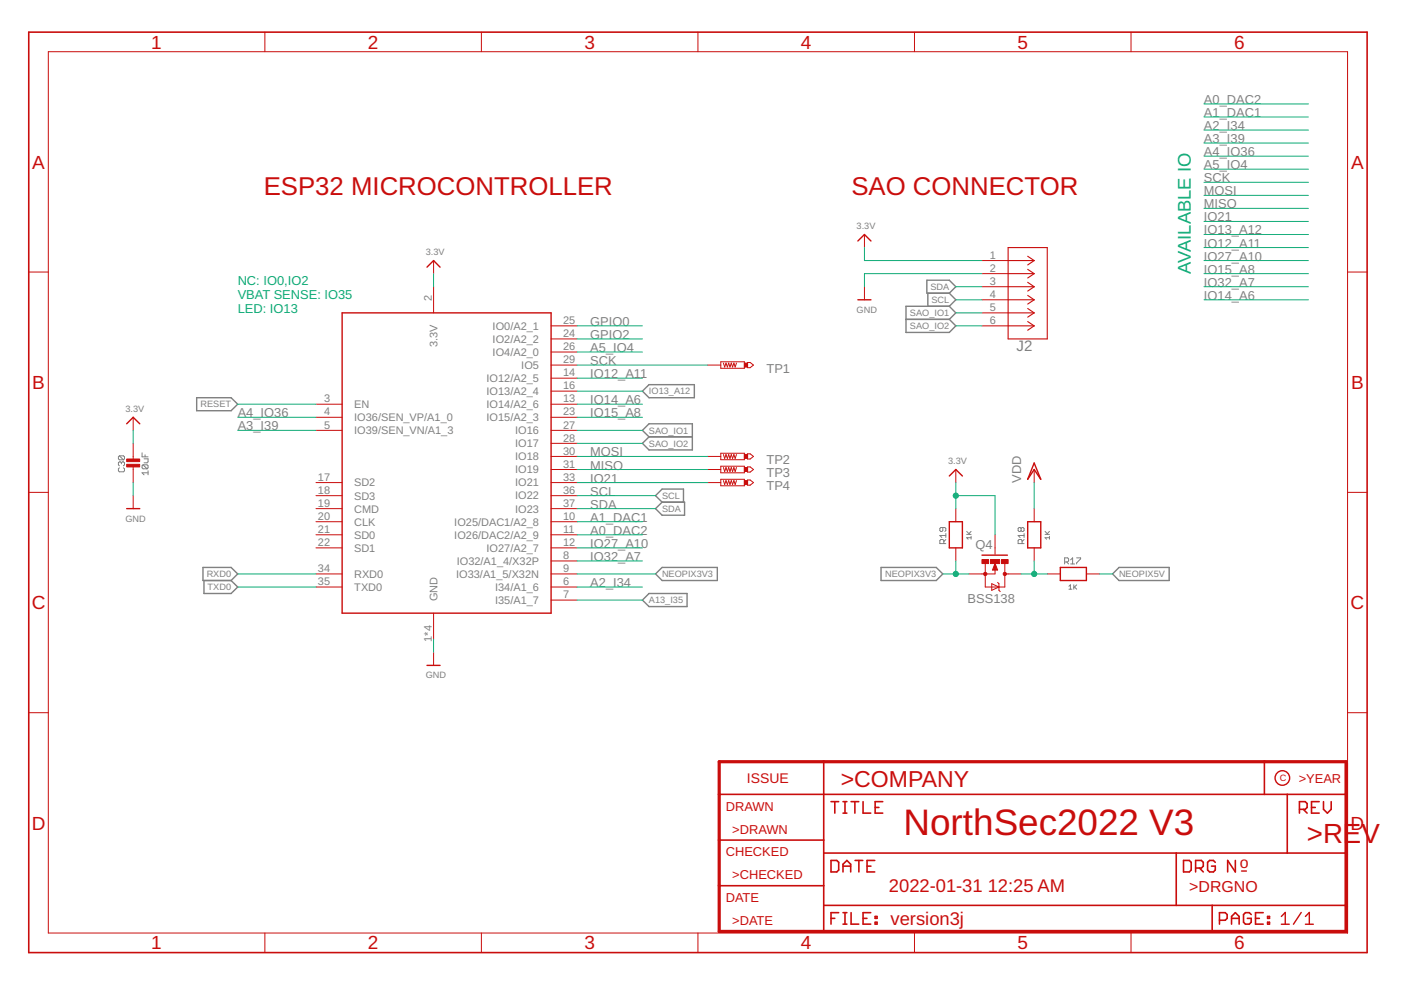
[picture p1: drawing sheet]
<svg xmlns="http://www.w3.org/2000/svg" width="297mm" height="210mm" viewBox="0 0 297 210" stroke-linecap="round" stroke-linejoin="round" font-family="sans-serif">
<g fill="none" stroke="#808080" stroke-width=".21">
<path d="M25.3 99.2l-.2 .2v.4l.2 .2h.9l.2-.2v-.4l-.2-.2M25.3 96.6l-.2 .3v.4l.2 .2h.9M25.3 96.6h.9l.2 .3v.4l-.2 .2M25.3 96.6l.9 .9M25.7 98.1l-.2-.2-.4 .2v.5l.2 .2M25.7 98.1l.3-.2 .4 .2v.5l-.2 .2M25.7 98.1v.2M30.1 96v.9h1.3M30.3 98.6h.9l.2 .2v.4l-.2 .2M30.3 98.6l-.2 .2v.4l.2 .2h.9M30.3 98.6l.9 .8M30.5 97.3h.9v.6l-.2 .2h-.7"/>
<path d="M30.8 96.4v.5M31.4 99.8v.9M31.4 100.2h-1.3l.4 .5M199.9 111.8v.7l-.2 .2-.4-.2v-.4l.2-.3h.8l.2 .3v.4l-.2 .2M200.1 115.3v-.7l-.2-.2h-.4l-.2 .2v.7h1.2M200.5 113.5h-1.2l.4 .5M200.5 114.4l-.4 .4M200.5 113.1v.9M205 113.3h.9M205 112.7l.6 .6M205.9 114h-.9l.3 .3M205.9 113.7v.6"/>
<path d="M205.9 112.7l-.5 .5M216.5 112.1l-.2-.3-.4 .3v.4l.2 .2 .4-.2M216.5 112.1l.2-.3 .4 .3v.4l-.2 .2-.4-.2M216.5 112.1v.4M216.7 115.3v-.7l-.2-.2h-.4l-.2 .2v.7h1.2M217.1 114.4l-.4 .4M217.1 113.5h-1.2l.4 .5M217.1 113.1v.9M221.6 113.3h.9M221.6 112.7l.6 .6M222.5 114h-.9l.3 .3M222.5 113.7v.6"/>
<path d="M222.5 112.7l-.5 .5M225.7 119.1h.7l.2-.2v-.4l-.2-.2h-.7v1.3M226.1 119.1l.5 .5M227 118.7l.4-.4v1.3M227 119.6h.8M228.3 118.3h.8v.2l-.8 .9v.2M226.6 124.3l.3-.3v.9M226.6 124.9h.7M227.7 124v.9M227.8 124.5l.5 .4M228.3 124l-.6 .6"/>
</g>
<g fill="none" stroke="#808080" stroke-width=".3">
<path d="M196.5 59.4h4.8l1.3 1.4-1.3 1.4h-4.8zM192.1 67.7h9.2M196.7 62.2v2.7M201.3 62.2l1.3 1.4-1.3 1.3M201.3 64.9h-9.2v5.6h9.2l1.3-1.4-1.3-1.4M201.3 64.9l1.3 1.4-1.3 1.4M41.7 84.3h7.3l1.4 1.4-1.4 1.4h-7.3zM136.2 82.9l1.4-1.3h9.6v2.7h-9.6zM136.2 91.2l1.4-1.3h9.2v5.5h-9.2l-1.4-1.4 1.4-1.4zM137.6 92.6h9.2M139 107.8l1.4-1.3h4.7v2.7h-4.7zM140.4 106.5l-1.4-1.4 1.4-1.4h4.5v2.8"/>
<path d="M43 120.3h6l1.4 1.4-1.4 1.4h-6zM43.2 123.1v2.7h5.8l1.4-1.3-1.4-1.4M137.6 125.8h8.1v2.8h-8.1l-1.4-1.4zM139 121.7l1.4-1.4h11.7v2.8h-11.7zM186.8 120.3h11.7l1.4 1.4-1.4 1.4h-11.7zM235.9 121.7l1.4-1.4h10.6v2.8h-10.6z"/>
</g>
<path d="M152.5 161.5h132.9v36h-132.9z" fill="none" stroke="#c90d0c" stroke-width=".68"/>
<g fill="none" stroke="#c90d0c" stroke-width=".34">
<path d="M6.1 6.8h283.8v195.2h-283.8zM211 120.4v.3h-.3l.3-.9 .2 .9M152.5 168.4h132.9M152.5 178.1h22.1M174.6 161.5v36M176.2 170h1.6M177 170v2.4M178.7 170h.9M178.7 172.4h.9M179.2 170v2.4M180.4 170h1.7M181.3 170v2.4"/>
<path d="M183 170v2.4h1.6M185.5 171.2h.9M187.2 170h-1.7v2.4h1.7M268.1 161.5v6.9M272.9 168.4v12.5M275.5 171.6h1.2l.4-.4v-.8l-.4-.4h-1.2v2.4M276.3 171.6l.8 .8M278.1 171.2h.8M279.7 170h-1.6v2.4h1.6M280.6 170v1.6l.8 .8 .8-.8v-1.6M152.5 187.8h22.1M174.6 192h110.8"/>
<path d="M174.6 180.9h110.8M176.2 182.4h1.2l.4 .4v1.7l-.4 .4h-1.2zM176.2 194.7h.8M177.8 193.5h-1.6v2.4M178.7 183.6h1.7M178.7 184.9v-1.7l.9-.8 .8 .8v1.7M178.7 193.5h.9M178.7 195.9h.9M179.2 193.5v2.4M180.4 193.5v2.4h1.7M181.3 182.4h1.6M182.1 182.4v2.5"/>
<path d="M183 194.7h.8M183.8 183.6h.9M184.6 193.5h-1.6v2.4h1.6M185.5 182.4h-1.7v2.5h1.7M185.5 194.3h.4v.4h-.4zM185.5 195.5h.4v.4h-.4zM249.4 180.9v11.1M250.9 182.4h1.3l.4 .4v1.7l-.4 .4h-1.3zM253.5 184h1.2l.4-.4v-.8l-.4-.4h-1.2v2.5M254.3 184l.8 .9M257 192v5.5M257.7 182.8l-.4-.4h-.8l-.5 .4v1.7l.5 .4h.8l.4-.4v-.9h-.8"/>
<path d="M258.6 195.1h1.2l.4-.4v-.8l-.4-.4h-1.2v2.4M261.1 194.7h1.6M261.1 195.9v-1.6l.8-.8 .8 .8v1.6M261.9 182.4v2.5l-1.6-2.5v2.5M265.3 193.9l-.4-.4h-.8l-.4 .4v1.6l.4 .4h.8l.4-.4v-.8h-.8M266.2 194.7h.8M267.8 193.5h-1.6v2.4h1.6M268.8 194.3h.4v.4h-.4zM268.8 195.5h.4v.4h-.4z"/>
</g>
<g fill="none" stroke="#c90d0c" stroke-width=".3">
<path d="M90.5 56.6l1.4-1.4 1.4 1.4M181.9 51.1l1.4-1.4 1.4 1.4M72.5 66.3h44.3v63.7h-44.3zM181.9 63.6h2.8M26.9 89.9l1.3-1.4 1.4 1.4M219.3 98.2l1.4 3.4-1.4-2.1-1.4 2.1zM26.9 107.8h2.7M201.3 110.6h2.7v5.6h-2.7zM201.3 100.9l1.3-1.4 1.4 1.4M208.2 117.7h5.4M217.9 110.6h2.8v5.6h-2.8zM224.8 120.3h5.5v2.8h-5.5z"/>
<path d="M90.5 141.1h2.8M263.2 184.7h1.1M271.7 194.3l.8-.8v2.5M271.7 196h1.6M275.9 193.5l-1.7 2.5M276.8 196h1.6M276.8 194.3l.8-.8v2.5"/>
<circle cx="271.9" cy="165" r="1.55"/>
</g>
<g fill="none" stroke="#c90d0c" stroke-width=".21">
<path d="M10.2 11h275.5v186.8h-275.5zM56.2 6.8v4.2M102.1 6.8v4.2M148 6.8v4.2M193.9 6.8v4.2M239.8 6.8v4.2M6.1 57.7h4.1M91.9 55.2v2.8M183.3 49.7v2.8M208.2 55.2h5.5M208.2 58h5.5M285.7 57.7h4.2"/>
<path d="M91.9 60.8v5.5M116.8 69.1h5.6M116.8 71.9h5.6M116.8 74.6h5.6M116.8 77.4h5.6M150.1 77.4h2.7M152.8 76.7h5v1.4h-5zM153.4 77l.2 .8 .3-.8 .3 .8 .3-.8 .3 .8 .2-.8 .3 .8 .3-.8 .3 .8 .2-.8M158.5 76.9h.5l.7 .5-.7 .6h-.5zM183.3 60.8v2.8M208.2 69.1h5.5M208.2 60.8h5.5"/>
<path d="M208.2 63.6h5.5M208.2 66.3h5.5M28.2 88.5v2.7M28.2 94v3.6M28.2 98.7v3.6M67 85.7h5.5M67 88.5h5.5M67 91.2h5.5M116.8 85.7h5.6M116.8 88.5h5.6M116.8 91.2h5.6M116.8 94h5.6"/>
<path d="M116.8 96.8h5.6M116.8 99.5h5.6M116.8 82.9h5.6M116.8 80.2h5.6M150.1 96.8h2.7M150.1 99.5h2.7M152.8 96.1h5v1.4h-5zM152.8 98.8h5v1.4h-5zM153.4 96.4l.2 .8 .3-.8 .3 .8 .3-.8 .3 .8 .2-.8 .3 .8 .3-.8 .3 .8 .2-.8M153.4 99.1l.2 .9 .3-.9 .3 .9 .3-.9 .3 .9 .2-.9 .3 .9 .3-.9 .3 .9 .2-.9M158.5 96.2h.5l.7 .6-.7 .5h-.5zM158.5 99h.5l.7 .5-.7 .6h-.5z"/>
<path d="M202.6 99.5v2.8M219.3 99.5v2.8M6.1 104.4h4.1M28.2 105.1v2.7M67 102.3h5.5M67 107.8h5.5M67 113.4h5.5M67 110.6h5.5M67 116.2h5.5M67 105.1h5.5M116.8 102.3h5.6M116.8 107.8h5.6"/>
<path d="M116.8 113.4h5.6M116.8 110.6h5.6M116.8 116.2h5.6M116.8 118.9h5.6M116.8 105.1h5.6M150.1 102.3h2.7M152.8 101.6h5v1.4h-5zM153.4 101.9l.2 .8 .3-.8 .3 .8 .3-.8 .3 .8 .2-.8 .3 .8 .3-.8 .3 .8 .2-.8M158.5 101.8h.5l.7 .5-.7 .6h-.5zM202.6 107.8v2.8M202.6 116.2v2.7M208.9 119.5v5h4.1v-5"/>
<path d="M211 113.4v4.1M211 119.5l.5 1.4h-1.1zM219.3 107.8v2.8M219.3 116.2v2.7M285.7 104.4h4.2M67 121.7h5.5M67 124.5h5.5M91.9 130v5.5M91.9 138.3v2.8M116.8 121.7h5.6M116.8 124.5h5.6M116.8 127.2h5.6"/>
<path d="M210.3 123.8l1.5 .7-1.5 .7zM211 120.7v1h-5.6M211.5 123.5l.3 .3v1.4l.3 .2M213 121.7h3.5M222 121.7h2.8M230.3 121.7h2.8M6.1 151.1h4.1M285.7 151.1h4.2M56.2 197.8v4.2M102.1 197.8v4.2M148 197.8v4.2M193.9 197.8v4.2"/>
<path d="M239.8 197.8v4.2"/>
</g>
<g fill="#c90d0c" stroke="#c90d0c" stroke-width=".21">
<path d="M26.9 98.4h2.7v.6h-2.7z"/>
<path d="M26.9 97.3h2.7v.6h-2.7z"/>
<path d="M157.8 77h.7v.8h-.7z"/>
<path d="M157.8 96.4h.7v.8h-.7z"/>
<path d="M157.8 99.1h.7v.9h-.7z"/>
<path d="M157.8 101.9h.7v.8h-.7z"/>
<path d="M208.2 118.6h1.4v.9h-1.4z"/>
<path d="M212.3 118.6h1.4v.9h-1.4z"/>
<path d="M210 118.6h1.9v.9h-1.9z"/>
</g>
<g fill="none" stroke="#c90d0c" stroke-width=".23">
<path d="M213.7 55.2h5.6M213.7 58h5.6M213.7 52.5h8.3v19.4h-8.3zM217.9 54.3l1.4 .9M217.9 57.1l1.4 .9M217.9 59.9l1.4 .9M219.3 55.2l-1.4 1M219.3 58l-1.4 .9M213.7 60.8h5.6M213.7 63.6h5.6M213.7 66.3h5.6M213.7 69.1h5.6"/>
<path d="M217.9 62.6l1.4 1M217.9 65.4l1.4 .9M217.9 68.2l1.4 .9M219.3 60.8l-1.4 .9M219.3 63.6l-1.4 .9M219.3 66.3l-1.4 .9M219.3 69.1l-1.4 .9"/>
</g>
<g fill="#c90d0c" stroke="#c90d0c" stroke-width=".21">
<circle cx="208.9" cy="121.7" r=".35"/>
<circle cx="213" cy="121.7" r=".35"/>
</g>
<g fill="none" stroke="#0dab76" stroke-width=".21">
<path d="M255.3 24.8h22.1M255.3 22h22.1M255.3 35.9h22.1M255.3 38.7h22.1M255.3 33.1h22.1M255.3 30.3h22.1M255.3 27.6h22.1M91.9 58v2.8M183.3 52.5v2.7h24.9M208.2 58h-24.9v2.8M255.3 58h22.1M255.3 55.2h22.1"/>
<path d="M255.3 41.4h22.1M255.3 44.2h22.1M255.3 49.7h22.1M255.3 52.5h22.1M255.3 46.9h22.1M122.4 69.1h13.8M122.4 71.9h13.8M122.4 74.6h13.8M122.4 77.4h27.7M202.6 69.1h5.6M202.6 60.8h5.6M202.6 63.6h5.6"/>
<path d="M202.6 66.3h5.6M255.3 60.8h22.1M255.3 63.6h22.1M28.2 91.2v2.8M50.4 85.7h16.6M50.4 88.5h16.6M50.4 91.2h16.6M122.4 85.7h13.8M122.4 96.8h27.7M122.4 99.5h27.7M122.4 88.5h13.8M122.4 91.2h13.8"/>
<path d="M122.4 82.9h13.8M122.4 80.2h13.8M122.4 94h13.8M28.2 102.3v2.8M122.4 105.1h16.6M122.4 110.6h13.8M122.4 113.4h13.8M122.4 107.8h16.6M122.4 118.9h13.8M122.4 116.2h13.8M122.4 102.3h27.7M202.6 102.3v5.5"/>
<path d="M202.6 118.9v2.8M202.6 105.1h8.4v8.3M219.3 102.3v5.5M219.3 118.9v2.8M50.4 121.7h16.6M50.4 124.5h16.6M91.9 135.5v2.8M122.4 121.7h16.6M122.4 124.5h13.8M122.4 127.2h13.8M199.9 121.7h5.5M216.5 121.7h5.5"/>
<path d="M233.1 121.7h2.8"/>
</g>
<g fill="#0dab76" stroke="#0dab76" stroke-width=".21">
<circle cx="202.6" cy="105.1" r=".55"/>
<circle cx="202.6" cy="121.7" r=".55"/>
<circle cx="219.3" cy="121.7" r=".55"/>
</g>
<text font-size="7.8" fill="#c90d0c" x="191.6" y="177.1">NorthSec2022 V3</text>
<text font-size="5.9" fill="#c90d0c" x="277.1" y="178.8">&gt;REV</text>
<g font-size="5.5" fill="#c90d0c">
<text x="55.9" y="41.4">ESP32 MICROCONTROLLER</text>
<text x="180.5" y="41.4">SAO CONNECTOR</text>
</g>
<text font-size="4.9" fill="#c90d0c" x="178.3" y="166.9">&gt;COMPANY</text>
<g font-size="4" fill="#c90d0c">
<text x="32.1" y="-.8">1</text>
<text x="78" y="-.8">2</text>
<text x="123.9" y="-.8">3</text>
<text x="169.8" y="-.8">4</text>
<text x="215.7" y="-.8">5</text>
<text x="261.6" y="-.8">6</text>
<text x="32.1" y="10.3">1</text>
<text x="78" y="10.3">2</text>
<text x="123.9" y="10.3">3</text>
<text x="169.8" y="10.3">4</text>
<text x="215.7" y="10.3">5</text>
<text x="261.6" y="10.3">6</text>
<text x="6.8" y="35.7">A</text>
<text x="286.5" y="35.7">A</text>
<text x="6.8" y="82.5">B</text>
<text x="286.5" y="82.5">B</text>
<text x="6.7" y="129.2">C</text>
<text x="286.4" y="129.2">C</text>
<text x="6.7" y="175.9">D</text>
<text x="286.4" y="175.9">D</text>
<text x="32.1" y="201.3">1</text>
<text x="78" y="201.3">2</text>
<text x="123.9" y="201.3">3</text>
<text x="169.8" y="201.3">4</text>
<text x="215.7" y="201.3">5</text>
<text x="261.6" y="201.3">6</text>
</g>
<text font-size="3.9" fill="#0dab76" x="252.5" y="58" transform="rotate(-90 252.5 58)">AVAILABLE IO</text>
<g font-size="3.9" fill="#c90d0c">
<text x="188.5" y="189.2">2022-01-31</text>
<text x="209.4" y="189.2">12:25 AM</text>
<text x="188.8" y="196.1">version3j</text>
</g>
<g font-size="3.4" fill="#c90d0c">
<text x="262.9" y="184">o</text>
<text x="252.2" y="189.2">&gt;DRGNO</text>
</g>
<text font-size="3.2" fill="#808080" x="215.5" y="74.4">J2</text>
<text font-size="3" fill="#c90d0c" x="158.4" y="166">ISSUE</text>
<g font-size="2.7" fill="#808080">
<text x="255.3" y="22">A0_DAC2</text>
<text x="255.3" y="24.8">A1_DAC1</text>
<text x="255.3" y="27.6">A2_I34</text>
<text x="255.3" y="35.9">A5_IO4</text>
<text x="255.3" y="33.1">A4_IO36</text>
<text x="255.3" y="30.3">A3_I39</text>
<text x="255.3" y="41.4">MOSI</text>
<text x="255.3" y="38.6">SCK</text>
<text x="255.3" y="44.2">MISO</text>
<text x="255.3" y="47">IO21</text>
<text x="255.3" y="49.7">IO13_A12</text>
<text x="255.3" y="52.5">IO12_A11</text>
<text x="255.3" y="55.3">IO27_A10</text>
<text x="255.3" y="58">IO15_A8</text>
<text x="255.3" y="60.8">IO32_A7</text>
<text x="255.3" y="63.6">IO14_A6</text>
<text x="125.1" y="69.1">GPIO0</text>
<text x="125.1" y="71.9">GPIO2</text>
<text x="125.1" y="74.6">A5_IO4</text>
<text x="125.1" y="77.4">SCK</text>
<text x="125.1" y="80.2">IO12_A11</text>
<text x="162.5" y="79.1">TP1</text>
<text x="50.4" y="88.5">A4_IO36</text>
<text x="125.1" y="88.5">IO15_A8</text>
<text x="125.1" y="85.7">IO14_A6</text>
<text x="50.4" y="91.2">A3_I39</text>
<text x="125.1" y="96.8">MOSI</text>
<text x="125.1" y="99.5">MISO</text>
<text x="162.5" y="98.4">TP2</text>
<text x="162.5" y="101.2">TP3</text>
<text x="125.1" y="107.9">SDA</text>
<text x="125.1" y="105.1">SCL</text>
<text x="125.1" y="102.3">IO21</text>
<text x="162.5" y="104">TP4</text>
<text x="216.5" y="102.3" transform="rotate(-90 216.5 102.3)">VDD</text>
<text x="125.1" y="110.6">A1_DAC1</text>
<text x="125.1" y="113.4">A0_DAC2</text>
<text x="125.1" y="118.9">IO32_A7</text>
<text x="125.1" y="116.2">IO27_A10</text>
<text x="206.8" y="116.4">Q4</text>
<text x="125.1" y="124.5">A2_I34</text>
<text x="205.2" y="127.8">BSS138</text>
</g>
<g font-size="2.7" fill="#0dab76">
<text x="50.4" y="60.5">NC: IO0,IO2</text>
<text x="50.4" y="63.4">VBAT SENSE: IO35</text>
<text x="50.4" y="66.3">LED: IO13</text>
</g>
<g font-size="2.7" fill="#c90d0c">
<text x="275.3" y="166">&gt;YEAR</text>
<text x="153.9" y="171.9">DRAWN</text>
<text x="155.3" y="176.7">&gt;DRAWN</text>
<text x="153.9" y="181.6">CHECKED</text>
<text x="153.9" y="191.3">DATE</text>
<text x="155.3" y="186.4">&gt;CHECKED</text>
<text x="155.3" y="196.1">&gt;DATE</text>
</g>
<g font-size="2.3" fill="#808080">
<text x="209.9" y="54.9">1</text>
<text x="209.9" y="57.6">2</text>
<text x="91.5" y="63.8" transform="rotate(-90 91.5 63.8)">2</text>
<text x="209.9" y="60.4">3</text>
<text x="209.9" y="63.2">4</text>
<text x="209.9" y="65.9">5</text>
<text x="104.4" y="69.9">IO0/A2_1</text>
<text x="119.4" y="68.7">25</text>
<text x="119.4" y="71.5">24</text>
<text x="209.9" y="68.7">6</text>
<text x="92.7" y="73.7" transform="rotate(-90 92.7 73.7)">3.3V</text>
<text x="104.4" y="72.7">IO2/A2_2</text>
<text x="104.4" y="75.5">IO4/A2_0</text>
<text x="119.4" y="74.2">26</text>
<text x="119.4" y="77">29</text>
<text x="103.2" y="83.8">IO13/A2_4</text>
<text x="103.2" y="81">IO12/A2_5</text>
<text x="110.5" y="78.2">IO5</text>
<text x="119.4" y="82.6">16</text>
<text x="119.4" y="79.8">14</text>
<text x="68.7" y="85.3">3</text>
<text x="68.7" y="88.1">4</text>
<text x="75.1" y="86.5">EN</text>
<text x="75.1" y="89.3">IO36/SEN_VP/A1_0</text>
<text x="103.2" y="89.3">IO15/A2_3</text>
<text x="103.2" y="86.5">IO14/A2_6</text>
<text x="119.4" y="88.1">23</text>
<text x="119.4" y="85.3">13</text>
<text x="68.7" y="90.9">5</text>
<text x="75.1" y="92.1">IO39/SEN_VN/A1_3</text>
<text x="109.2" y="92.1">IO16</text>
<text x="109.2" y="94.8">IO17</text>
<text x="119.4" y="90.9">27</text>
<text x="119.4" y="93.6">28</text>
<text x="67.4" y="101.9">17</text>
<text x="109.2" y="97.6">IO18</text>
<text x="109.2" y="100.4">IO19</text>
<text x="119.4" y="96.4">30</text>
<text x="119.4" y="99.2">31</text>
<text x="119.4" y="101.9">33</text>
<text x="67.4" y="104.7">18</text>
<text x="67.4" y="107.5">19</text>
<text x="75.1" y="103.1">SD2</text>
<text x="75.1" y="105.9">SD3</text>
<text x="109.2" y="103.1">IO21</text>
<text x="109.2" y="105.9">IO22</text>
<text x="119.4" y="107.5">37</text>
<text x="119.4" y="104.7">36</text>
<text x="67.4" y="110.2">20</text>
<text x="67.4" y="113">21</text>
<text x="75.1" y="108.7">CMD</text>
<text x="75.1" y="111.5">CLK</text>
<text x="96.3" y="111.4">IO25/DAC1/A2_8</text>
<text x="109.2" y="108.7">IO23</text>
<text x="119.4" y="113">11</text>
<text x="119.4" y="110.2">10</text>
<text x="67.4" y="115.8">22</text>
<text x="75.1" y="114.2">SD0</text>
<text x="75.1" y="117">SD1</text>
<text x="96.3" y="114.2">IO26/DAC2/A2_9</text>
<text x="96.8" y="119.7">IO32/A1_4/X32P</text>
<text x="103.2" y="117">IO27/A2_7</text>
<text x="119.4" y="115.8">12</text>
<text x="119.4" y="118.5">8</text>
<text x="67.4" y="121.3">34</text>
<text x="67.4" y="124.1">35</text>
<text x="75.1" y="122.5">RXD0</text>
<text x="75.1" y="125.3">TXD0</text>
<text x="96.7" y="122.5">IO33/A1_5/X32N</text>
<text x="105" y="125.3">I34/A1_6</text>
<text x="119.4" y="121.3">9</text>
<text x="119.4" y="124.1">6</text>
<text x="92.7" y="127.5" transform="rotate(-90 92.7 127.5)">GND</text>
<text x="105" y="128.1">I35/A1_7</text>
<text x="119.4" y="126.8">7</text>
<text x="91.5" y="136" transform="rotate(-90 91.5 136)">1*4</text>
</g>
<g font-size="1.9" fill="#808080">
<text x="181.6" y="48.6">3.3V</text>
<text x="90.3" y="54.1">3.3V</text>
<text x="197.3" y="61.5">SDA</text>
<text x="197.5" y="64.2">SCL</text>
<text x="181.6" y="66.3">GND</text>
<text x="192.9" y="67">SAO_IO1</text>
<text x="192.9" y="69.8">SAO_IO2</text>
<text x="137.6" y="83.6">IO13_A12</text>
<text x="26.6" y="87.4">3.3V</text>
<text x="42.5" y="86.4">RESET</text>
<text x="137.6" y="91.9">SAO_IO1</text>
<text x="137.6" y="94.7">SAO_IO2</text>
<text x="201" y="98.4">3.3V</text>
<text x="140.4" y="105.8">SCL</text>
<text x="26.6" y="110.6">GND</text>
<text x="140.4" y="108.5">SDA</text>
<text x="43.8" y="122.4">RXD0</text>
<text x="44" y="125.1">TXD0</text>
<text x="140.4" y="122.4">NEOPIX3V3</text>
<text x="187.7" y="122.4">NEOPIX3V3</text>
<text x="237.3" y="122.4">NEOPIX5V</text>
<text x="137.6" y="127.9">A13_I35</text>
<text x="90.3" y="143.8">GND</text>
</g>
<text font-size="1.9" fill="#c90d0c" x="271.4" y="165.7">C</text>
</svg>
